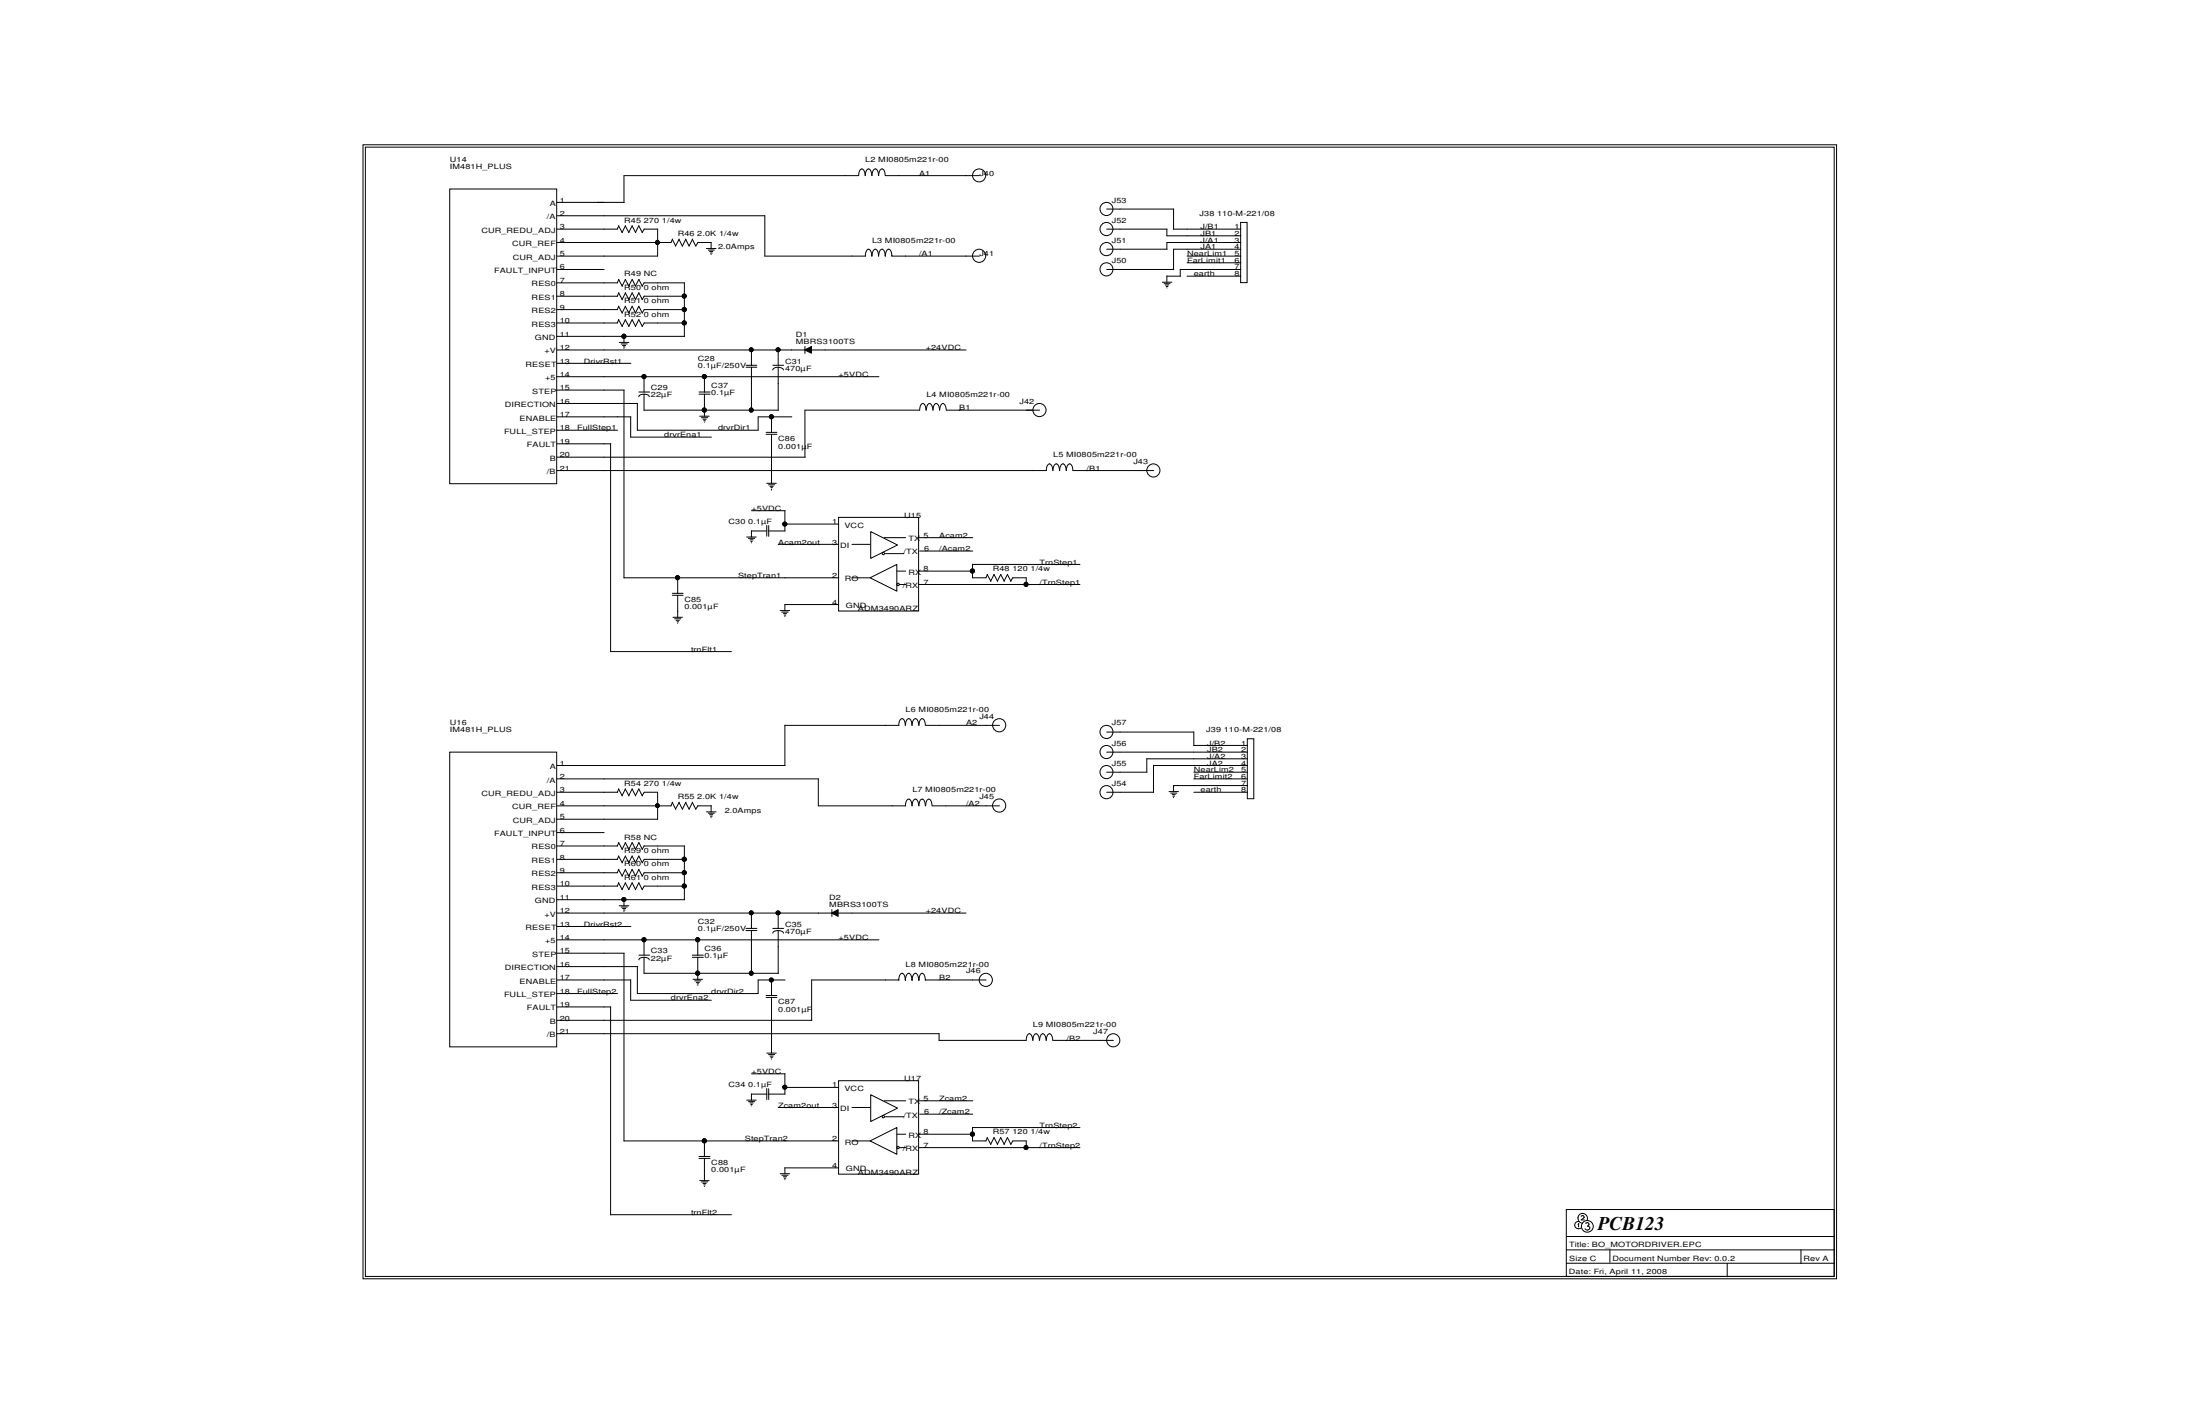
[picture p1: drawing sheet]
<svg xmlns="http://www.w3.org/2000/svg" width="432mm" height="279mm" viewBox="0 0 432 279" stroke-linecap="round" stroke-linejoin="round" font-family="sans-serif">
<g fill="none" stroke="#000" stroke-width=".2">
<path d="M71.2 28.4h289.3v222.5h-289.3zM71.7 28.9h288.3v221.5h-288.3zM88.3 37.1h21v57.8h-21zM109.3 39.7h13.2M169.8 34.5v-.1a1.17 1.17 0 0 0-.6-1.3 1.38 1.38 0 0 0-.7 1.4h-46v5.3M169.8 34.5v-.1a1.14 1.14 0 0 1 .7-1.3 1.42 1.42 0 0 1 .6 1.4M171.2 34.5v-.1a1.13 1.13 0 0 1 .6-1.3 1.44 1.44 0 0 1 .6 1.4M172.5 34.5v-.1a1.13 1.13 0 0 1 .6-1.3 1.44 1.44 0 0 1 .6 1.4M173.8 34.5h18.4M109.3 42.3h40.8v7.9h19.8M109.3 58.1h11.9M109.3 55.5h11.9"/>
<path d="M109.3 45h11.9M109.3 52.9h9.3M121.4 44.3l.7 1.3M121.4 57.4l.7 1.4M121.4 54.8l.7 1.4M121.5 44.3l-.3 .7M121.5 57.4l-.3 .7M121.5 54.8l-.3 .7M122.7 44.3l.7 1.3M122.7 57.4l.7 1.4M122.7 54.8l.7 1.4M122.8 44.3l-.7 1.3"/>
<path d="M122.8 57.4l-.7 1.4M122.8 54.8l-.7 1.3M123.4 58.8l.7-1.4 .7 1.4M123.4 56.1l.7-1.3 .7 1.4M124.1 44.3l.7 1.3M124.1 44.3l-.7 1.3M124.7 58.8l.7-1.4 .7 1.4M124.7 56.1l.7-1.3 .7 1.4M125.4 44.3l-.7 1.3M125.4 44.3l.7 1.3M126.4 45h2.7v5.2h-19.8M126.4 58.1h8"/>
<path d="M126.4 55.5h8M126.4 45l-.4 .6M126.4 58.1l-.4 .7M126.4 55.5l-.4 .6M132 46.9l.6 1.4M132 46.9l-.3 .7h-22.4M133.3 46.9l-.7 1.4M134.3 55.5v10.5M134.6 46.9l-.7 1.4-.6-1.4M135.9 46.9l.7 1.4 .4-.7M135.9 46.9l-.6 1.4-.7-1.4M136.9 47.6h2.7"/>
<path d="M138.6 48.8h1.9M139 49.1h1.2M139.3 49.4h.6M139.4 49.7h.4M139.6 47.6v1.2M139.6 49.9v.1M171.1 50.2a1.28 1.28 0 0 0-.6-1.3 1.47 1.47 0 0 0-.7 1.3M172.4 50.2a1.21 1.21 0 0 0-.6-1.3 1.47 1.47 0 0 0-.6 1.3M173.7 50.2a1.21 1.21 0 0 0-.6-1.3 1.47 1.47 0 0 0-.6 1.3M175 50.2a1.23 1.23 0 0 0-.6-1.3 1.47 1.47 0 0 0-.6 1.3M175.1 50.2h17.1M217.2 41h13.2"/>
<path d="M217.2 45h11.9M217.2 48.9h11.9M217.2 52.9h13.2M228.1 55.4h1.9M228.5 55.7h1.2M228.7 55.9h.7M228.9 56.2h.3M229 54.2h2.7M229 45v1.3h14.5M229 54.1v1.3M229 56.5h.1M230.3 41v4"/>
<path d="M230.3 45h13.2M231.6 52.9h11.9M231.6 52.8v1.4M233 50.2h10.5M233 54.2h10.5M233 51.6h10.5M243.5 43.6h1.3v11.9h-1.3zM243.5 47.6h-14.5v1.3M243.5 48.9h-13.2v4M109.3 66h25.1M109.3 68.7h48.7M109.3 73.9h63.2"/>
<path d="M109.3 79.2h15.8M109.3 76.5h13.2M109.3 60.7h11.9M109.3 63.4h11.9M109.3 71.3h14.5M121.4 60.1l.7 1.3M121.4 62.7l.7 1.4M121.5 60.1l-.3 .6M121.5 62.7l-.3 .7M121.5 67.2h1.9M121.9 67.5h1.2M122.2 67.8h.6"/>
<path d="M122.3 68.1h.4M122.5 66v1.2M122.5 68.3v.1M122.5 76.5v36.9M122.7 60.1l.7 1.3M122.7 62.7l.7 1.4M122.8 60.1l-.7 1.3M122.8 62.7l-.7 1.4M124.1 60.1l-.7 1.3M124.1 60.1l.7 1.3M124.1 62.7l-.7 1.4M124.1 62.7l.7 1.4"/>
<path d="M125.1 79.2v5.3M125.4 76.9h2.1M125.4 60.1l-.7 1.3M125.4 60.1l.7 1.3M125.4 62.7l-.7 1.4M125.4 62.7l.7 1.4M126.4 77.3a.86 .86 0 0 1 1 .5v.1M126.4 77.3a.86 .86 0 0 0-1 .5v.1M126.4 60.7h8M126.4 63.4h8M126.4 73.9v3.1M126.4 77.3v3.2"/>
<path d="M126.4 60.7l-.4 .7M126.4 63.4l-.4 .7M137.2 76.9h2.2M137.2 77.3h2.2M138.3 73.9v3.1M138.3 77.3v4.4M146.4 71.7h2.1M146.4 72.1h2.1M147.5 68.7v3M147.5 72.1v8.4M151.7 71.7h2.1M152.7 72.1a.98 .98 0 0 1 1.1 .5"/>
<path d="M152.7 72.1a.74 .74 0 0 0-1 .5M152.7 68.7v3M152.7 72.1v8.4M157.9 68.7l1.4-.7v1.3zM158 68v1.3M159.3 68.7h30.3M109.3 84.4h11.9M109.3 87.1h10.6M109.3 81.8h14.5M109.3 89.7h48.7M109.3 92.3h96.1M119.8 87.1v40.7h23.8"/>
<path d="M123.8 81.8v4h15.8M126.4 80.5h26.4M137.3 81.7h1.9M137.7 82h1.2M138 82.3h.6M138.1 82.5h.3M138.3 82.8h.1M150.4 84.8h2.1M150.4 85.2h2.1M150.5 94.8h1.9M150.8 95.1h1.3M151.1 95.4h.7"/>
<path d="M151.3 95.7h.3M151.4 96h.1M151.4 81.8v3M151.4 85.2v9.6M155.4 81.8h-6.6v2.6h-23.7M177.8 80.5h-19.8v9.2M177.8 80.5h2.7a1.15 1.15 0 0 1 .6-1.3 1.23 1.23 0 0 1 .6 1.3M181.8 80.5a1.15 1.15 0 0 1 .7-1.3 1.24 1.24 0 0 1 .6 1.3M183.1 80.5a1.15 1.15 0 0 1 .7-1.3 1.24 1.24 0 0 1 .6 1.3M184.4 80.5a1.2 1.2 0 0 1 .7-1.3 1.24 1.24 0 0 1 .6 1.3M185.8 80.5h18.2M205.4 92.3a1.17 1.17 0 0 1 .6-1.3 1.43 1.43 0 0 1 .6 1.3"/>
<path d="M206.7 92.3a1.14 1.14 0 0 1 .6-1.3 1.45 1.45 0 0 1 .6 1.3M208 92.3a1.14 1.14 0 0 1 .7-1.3 1.45 1.45 0 0 1 .6 1.3 1.15 1.15 0 0 1 .7-1.3 1.18 1.18 0 0 1 .6 1.3M210.6 92.3h15.8M122.5 113.4h42.1M132 116.4h2.1M132 116.8h2.1M133 113.4v3M133 116.8v4.3M146.6 105.4h1.8M146.9 105.6h1.2M147.2 105.9h.6M147.4 106.2h.3"/>
<path d="M147.5 104.1v1.3M147.5 106.5h.1M147.5 100.2h6.6v4h-3.2M147.5 104.2h3M150.5 103.1v2.1M150.9 103.1v2.1M152.7 106.8h11.9M153.1 119.8h1.9M154.1 102.8h10.5M164.6 101.5h15.7v18.4h-15.7zM164.6 118.6h-10.5v1.2M167.2 113.4h3.6"/>
<path d="M167.2 106.8h3.6M170.8 113.4l5.2-2.7v5.3zM170.9 104.3l5.2 2.6-5.2 2.7zM173.2 108.4l.4 .1-.1 .3h-.3zM173.5 105.5h4.3M173.8 108.6h3.6M176 112.1h1.8M176.1 114.5h.3v.3h-.3zM176.5 114.7h1.3M180.4 114.7h31.6M180.4 105.5h10.5M180.4 112.1h10.5"/>
<path d="M180.5 108.1h10.4M190.9 110.7v2.7h2.6l.3-.7M190.9 110.7h21.1M193.8 112.7l.7 1.3 .6-1.3 .7 1.3M195.7 114l.7-1.3 .7 1.3M197.1 114l.6-1.3 .7 1.3M198.4 114l.4-.6h2.6v1.3M132.1 121.1h1.8M132.4 121.4h1.2M132.7 121.7h.6M132.9 122h.3M133 122.3h.1"/>
<path d="M153.5 120.1h1.2M153.8 120.4h.6M153.9 120.7h.3M154.1 120.9v.1M88.3 147.6h21v57.8h-21zM109.3 152.8h51.4M109.3 155.4h11.9M121.4 154.8l.7 1.4M121.5 154.8l-.3 .6M122.7 154.8l.7 1.4M122.8 154.8l-.7 1.3M124.1 154.8l.7 1.4"/>
<path d="M124.1 154.8l-.7 1.3M125.4 154.8l-.7 1.3M125.4 154.8l.7 1.4M126.4 155.4h2.7v5.3h-19.8M126.4 155.4l-.4 .7M132 157.4l.6 1.4M132 157.4l-.3 .7h-22.4M133.3 157.4l.6 1.4M133.3 157.4l-.7 1.3M134.6 157.4l.7 1.4M134.6 157.4l-.7 1.3M135.9 157.4l.7 1.4"/>
<path d="M135.9 157.4l-.6 1.3M136.9 158.1h2.7M137 158.1l-.4 .6M138.6 159.3h1.9M139 159.6h1.2M139.3 159.9h.6M139.6 158.1v1.2M154.1 142.3v7.9h-44.8M154.1 142.3h22.3M160.6 152.8v5.3h17.2M176.4 142.3a1.11 1.11 0 0 1 .7-1.3 1.44 1.44 0 0 1 .6 1.3M177.7 142.3a1.1 1.1 0 0 1 .7-1.3 1.44 1.44 0 0 1 .6 1.3"/>
<path d="M177.7 158.1a1.07 1.07 0 0 1 .7-1.3 1.44 1.44 0 0 1 .6 1.3M179 142.3a1.1 1.1 0 0 1 .7-1.3 1.44 1.44 0 0 1 .6 1.3M179 158.1a1.07 1.07 0 0 1 .7-1.3 1.44 1.44 0 0 1 .6 1.3M180.4 142.3a1.08 1.08 0 0 1 .6-1.3 1.44 1.44 0 0 1 .6 1.3M180.4 158.1a1.05 1.05 0 0 1 .6-1.3 1.44 1.44 0 0 1 .6 1.3M181.7 158.1a1.06 1.06 0 0 1 .6-1.3 1.44 1.44 0 0 1 .6 1.3M181.7 142.3h14.5M183 158.1h13.2M217.2 143.6h17.1v2.7M217.2 147.6h27.7M217.2 151.5h7.9M217.2 155.4h9.2"/>
<path d="M225.1 148.8v2.7M225.1 148.9h19.8M226.4 150.2h18.5M226.4 150.2v5.2M229.4 155.3h1.9M229.8 155.6h1.2M230.1 155.9h.6M230.2 156.2h.3M230.3 156.5h.1M234.3 152.8h10.6M234.3 151.5h10.6M234.3 155.4h10.6"/>
<path d="M234.3 146.3h10.6M244.8 144.9h1.3v11.8h-1.3zM244.9 154.1h-14.6v1.2M109.3 176.5h25.1M109.3 179.2h54M109.3 168.6h11.9M109.3 171.2h11.9M109.3 173.9h11.9M109.3 166h11.9M109.3 163.4h9.3M121.4 168l.7 1.3M121.4 170.6l.7 1.3"/>
<path d="M121.4 173.2l.7 1.4M121.4 165.3l.7 1.4M121.5 167.9l-.3 .7M121.5 170.6l-.3 .6M121.5 173.2l-.3 .7M121.5 165.3l-.3 .7M121.5 177.7h1.9M121.9 178h1.2M122.2 178.3h.6M122.3 178.6h.4M122.5 176.5v1.2M122.5 178.8v.1"/>
<path d="M122.7 168l.7 1.3M122.7 170.6l.7 1.3M122.7 173.2l.7 1.4M122.7 165.3l.7 1.4M122.8 167.9l-.7 1.4M122.8 170.6l-.7 1.3M122.8 173.2l-.7 1.3M122.8 165.3l-.7 1.4M123.4 169.3l.7-1.3 .7 1.3M123.4 166.7l.7-1.4 .7 1.4M124.1 170.6l-.7 1.3M124.1 170.6l.7 1.3"/>
<path d="M124.1 173.2l-.7 1.3M124.1 173.2l.7 1.4M124.7 166.7l.7-1.4 .7 1.4M124.7 169.3l.7-1.4 .7 1.4M125.4 170.6l-.7 1.3M125.4 170.6l.7 1.3M125.4 173.2l-.7 1.3M125.4 173.2l.7 1.4M126.4 168.6h8M126.4 171.2h8M126.4 173.9h8M126.4 166h8"/>
<path d="M126.4 168.6l-.4 .7M126.4 171.2l-.4 .7M126.4 173.9l-.4 .6M126.4 165.9l-.4 .8M134.3 166v10.5M139.4 160.1h.4M139.6 160.4h.1M147.5 179.2v3M152.7 179.2v3M163.2 179.2l1.3-.7v1.3zM163.3 178.5v1.3M164.6 179.2h25"/>
<path d="M109.3 184.4h63.2M109.3 189.7h15.8M109.3 194.9h11.9M109.3 187h13.2M109.3 197.6h10.6M109.3 192.3h14.5M109.3 181.8h14.5M119.8 197.6v40.8M122.5 187v36.9M123.8 192.3v4h15.8M125.1 189.7v5.2h23.7v-2.6h5.3M125.4 187.4h2.1"/>
<path d="M126.4 187.8a.87 .87 0 0 1 1 .5M126.4 187.8a.87 .87 0 0 0-1 .5M126.4 191h26.4M126.4 184.4v3.1M126.4 187.8v3.2M135.9 187.4h2.1M135.9 187.8h2.1M136 192.2h1.9M136.4 192.4h1.2M136.7 192.7h.6M136.8 193h.3M136.9 184.4v3.1"/>
<path d="M136.9 187.8v4.4M136.9 193.3h.1M146.4 182.2h2.1M146.4 182.6h2.1M147.5 182.6v8.4M150.4 195.3h2.1M150.4 195.7h2.1M151.4 192.3v3.1M151.4 195.7v10.9M151.7 182.2h2.1M152.7 182.6a.89 .89 0 0 1 1.1 .5M152.7 182.6a.89 .89 0 0 0-1 .5"/>
<path d="M152.7 182.6v8.4M176.4 192.3a1.17 1.17 0 0 1 .7-1.3 1.24 1.24 0 0 1 .6 1.3M176.4 192.3h-17.1v7.9h-50M177.7 192.3a1.16 1.16 0 0 1 .7-1.3 1.26 1.26 0 0 1 .6 1.3M179 192.3a1.16 1.16 0 0 1 .7-1.3 1.26 1.26 0 0 1 .6 1.3M180.4 192.3a1.14 1.14 0 0 1 .6-1.3 1.26 1.26 0 0 1 .6 1.3M181.7 192.3h11.8M109.3 202.8h75v1.4M146.6 215.9h1.8M146.9 216.2h1.2M147.2 216.4h.6M147.4 216.7h.3"/>
<path d="M147.5 214.6v1.3M147.5 217h.1M147.5 210.7h6.6v4h-3.2M147.5 214.7h3M150.5 213.6v2.1M150.5 206.6h1.9M150.8 206.9h1.3M150.9 213.6v2.1M151.1 207.2h.7M151.3 207.5h.3M151.4 207.8h.1M152.7 217.3h11.9"/>
<path d="M154.1 213.4h10.5M164.6 212h15.7v18.4h-15.7zM167.2 217.3h3.6M170.9 214.8l5.2 2.6-5.2 2.6zM173.2 218.9h.3v.4h-.3zM173.5 216h4.3M173.8 219.1h3.6M180.4 216h10.5M180.5 218.6h10.4M184.3 204.1h17.1a1.12 1.12 0 0 1 .7-1.3 1.24 1.24 0 0 1 .6 1.3M202.7 204.1a1.12 1.12 0 0 1 .7-1.3 1.24 1.24 0 0 1 .6 1.3 1.17 1.17 0 0 1 .7-1.3 1.24 1.24 0 0 1 .6 1.3M205.4 204.1a1.17 1.17 0 0 1 .6-1.3 1.24 1.24 0 0 1 .6 1.3"/>
<path d="M206.7 204.1h11.8M119.8 238.3h23.8M122.5 223.9h42.1M137.2 226.9h2.2M137.2 227.3h2.2M137.3 231.6h1.9M137.7 231.9h1.2M138 232.2h.6M138.1 232.5h.3M138.3 223.9v3M138.3 227.3v4.3M138.3 232.7v.1"/>
<path d="M153.1 230.3h1.9M153.5 230.6h1.2M153.8 230.9h.6M153.9 231.2h.3M154.1 229.1v1.2M154.1 231.4v.1M154.1 229.2h10.5M167.2 223.9h3.6M170.8 223.9l5.2-2.7v5.3zM176 222.5h1.8M176.1 225h.3v.3h-.3zM176.5 225.2h1.3"/>
<path d="M180.4 225.2h31.6M180.4 222.5h10.5M190.9 221.2v2.7h2.6l.3-.7M190.9 221.2h21.1M195.1 223.2l-.6 1.3-.7-1.3M195.1 223.2l.7 1.3M196.4 223.2l.7 1.3M196.4 223.2l-.7 1.3M197.7 223.2l-.6 1.3M197.7 223.2l.7 1.3M198.4 224.5l.4-.6h2.6v1.3M307.4 237.3h52.6v13.1h-52.6z"/>
<path d="M309.7 238.9a.97 .97 0 0 0 .9 1.1M309.9 239.6a.74 .74 0 0 0-.8 1 .74 .74 0 0 0 1.2 .3M310.3 238.7l.4-.2 .2 .3M310.6 238.1a.99 .99 0 0 1 .9 1.3M310.6 238.1a.89 .89 0 0 0-.9 .9M310.9 238.8v.1M310.9 238.9l-.6 .5h.7M307.4 242.6h52.7M307.4 245.2h52.7M307.4 247.9h52.7M309.8 240.1v.6M309.9 240.1l-.2 .1"/>
<path d="M311.3 240l.4-.1 .2 .3M311.6 240.6l.4 .1a.47 .47 0 0 1-.3 .7 .47 .47 0 0 1-.6-.3M311.9 240.2l-.3 .3M316 245.2v2.5M339 247.9v2.6M353.5 245.2v2.7"/>
<circle cx="192.2" cy="34.4" r="1.28"/>
<circle cx="129" cy="47.6" r=".39"/>
<circle cx="134.3" cy="58.1" r=".4"/>
<circle cx="192.2" cy="50.2" r="1.29"/>
<circle cx="217.2" cy="48.9" r="1.29"/>
<circle cx="217.2" cy="52.8" r="1.28"/>
<circle cx="217.2" cy="44.9" r="1.28"/>
<circle cx="217.2" cy="41" r="1.28"/>
<circle cx="122.5" cy="66" r=".4"/>
<circle cx="126.4" cy="73.9" r=".39"/>
<circle cx="134.3" cy="60.7" r=".41"/>
<circle cx="134.3" cy="63.4" r=".4"/>
<circle cx="138.2" cy="73.9" r=".4"/>
<circle cx="147.4" cy="68.6" r=".38"/>
<circle cx="152.7" cy="68.6" r=".4"/>
<circle cx="138.2" cy="80.5" r=".41"/>
<circle cx="147.4" cy="80.5" r=".39"/>
<circle cx="151.4" cy="81.8" r=".4"/>
<circle cx="204" cy="80.5" r="1.3"/>
<circle cx="226.4" cy="92.3" r="1.29"/>
<circle cx="133" cy="113.3" r=".41"/>
<circle cx="154" cy="102.8" r=".4"/>
<circle cx="190.9" cy="112" r=".41"/>
<circle cx="201.4" cy="114.7" r=".39"/>
<circle cx="129" cy="158.1" r=".38"/>
<circle cx="196.1" cy="158.1" r="1.29"/>
<circle cx="196.1" cy="142.3" r="1.29"/>
<circle cx="217.2" cy="155.4" r="1.29"/>
<circle cx="217.2" cy="143.6" r="1.28"/>
<circle cx="217.2" cy="151.5" r="1.28"/>
<circle cx="217.2" cy="147.5" r="1.28"/>
<circle cx="122.5" cy="176.5" r=".39"/>
<circle cx="134.3" cy="168.6" r=".41"/>
<circle cx="134.3" cy="173.8" r=".4"/>
<circle cx="134.3" cy="171.2" r=".4"/>
<circle cx="147.4" cy="179.1" r=".38"/>
<circle cx="152.7" cy="179.1" r=".4"/>
<circle cx="126.4" cy="184.4" r=".4"/>
<circle cx="136.9" cy="184.4" r=".41"/>
<circle cx="136.9" cy="190.9" r=".4"/>
<circle cx="147.4" cy="190.9" r=".39"/>
<circle cx="151.4" cy="192.3" r=".4"/>
<circle cx="193.5" cy="192.3" r="1.29"/>
<circle cx="154" cy="213.3" r=".4"/>
<circle cx="218.5" cy="204.1" r="1.3"/>
<circle cx="138.2" cy="223.8" r=".41"/>
<circle cx="190.9" cy="222.5" r=".41"/>
<circle cx="201.4" cy="225.2" r=".39"/>
<circle cx="311.6" cy="240.6" r="1.16"/>
</g>
<g fill="#000">
<path d="M157.9 68.7l1.4-.7v1.3zM163.2 179.2l1.3-.7v1.3z"/>
<circle cx="129" cy="47.6" r=".39"/>
<circle cx="134.3" cy="58.1" r=".4"/>
<circle cx="122.5" cy="66" r=".4"/>
<circle cx="126.4" cy="73.9" r=".39"/>
<circle cx="134.3" cy="60.7" r=".41"/>
<circle cx="134.3" cy="63.4" r=".4"/>
<circle cx="138.2" cy="73.9" r=".4"/>
<circle cx="147.4" cy="68.6" r=".38"/>
<circle cx="152.7" cy="68.6" r=".4"/>
<circle cx="138.2" cy="80.5" r=".41"/>
<circle cx="147.4" cy="80.5" r=".39"/>
<circle cx="151.4" cy="81.8" r=".4"/>
<circle cx="133" cy="113.3" r=".41"/>
<circle cx="154" cy="102.8" r=".4"/>
<circle cx="190.9" cy="112" r=".41"/>
<circle cx="201.4" cy="114.7" r=".39"/>
<circle cx="129" cy="158.1" r=".38"/>
<circle cx="122.5" cy="176.5" r=".39"/>
<circle cx="134.3" cy="168.6" r=".41"/>
<circle cx="134.3" cy="173.8" r=".4"/>
<circle cx="134.3" cy="171.2" r=".4"/>
<circle cx="147.4" cy="179.1" r=".38"/>
<circle cx="152.7" cy="179.1" r=".4"/>
<circle cx="126.4" cy="184.4" r=".4"/>
<circle cx="136.9" cy="184.4" r=".41"/>
<circle cx="136.9" cy="190.9" r=".4"/>
<circle cx="147.4" cy="190.9" r=".39"/>
<circle cx="151.4" cy="192.3" r=".4"/>
<circle cx="154" cy="213.3" r=".4"/>
<circle cx="138.2" cy="223.8" r=".41"/>
<circle cx="190.9" cy="222.5" r=".41"/>
<circle cx="201.4" cy="225.2" r=".39"/>
</g>
<text font-size="3.8" x="313.6" y="241.3">PCB123</text>
<g font-size="1.4">
<text x="88.3" y="31.8">U14</text>
<text x="88.3" y="33.1">IM481H_PLUS</text>
<text x="169.8" y="31.8">L2 MI0805m221r-00</text>
<text x="180.4" y="34.5">A1</text>
<text x="192.2" y="34.5">J40</text>
<text x="107.9" y="40.4">A</text>
<text x="109.9" y="39.8">1</text>
<text x="218.2" y="39.8">J53</text>
<text x="94.5" y="45.7">CUR_REDU_ADJ</text>
<text x="107.4" y="43">/A</text>
<text x="109.9" y="42.4">2</text>
<text x="109.9" y="45">3</text>
<text x="109.9" y="47.6">4</text>
<text x="122.5" y="43.7">R45 270 1/4w</text>
<text x="133" y="46.3">R46 2.0K 1/4w</text>
<text x="171.2" y="47.6">L3 MI0805m221r-00</text>
<text x="218.2" y="47.6">J51</text>
<text x="218.2" y="43.7">J52</text>
<text x="235.5" y="42.4">J38 110-M-221/08</text>
<text x="235.6" y="47.6">J/A1</text>
<text x="235.6" y="46.3">JB1</text>
<text x="235.6" y="45">J/B1</text>
<text x="242.3" y="45">1</text>
<text x="242.3" y="46.3">2</text>
<text x="242.3" y="47.6">3</text>
<text x="97" y="53.6">FAULT_INPUT</text>
<text x="100.5" y="48.3">CUR_REF</text>
<text x="100.7" y="50.9">CUR_ADJ</text>
<text x="109.9" y="50.2">5</text>
<text x="109.9" y="52.9">6</text>
<text x="140.9" y="48.9">2.0Amps</text>
<text x="180.4" y="50.2">/A1</text>
<text x="192.2" y="50.2">J41</text>
<text x="218.2" y="51.6">J50</text>
<text x="233" y="50.2">NearLim1</text>
<text x="233" y="51.6">FarLimit1</text>
<text x="235.6" y="48.9">JA1</text>
<text x="242.3" y="48.9">4</text>
<text x="242.3" y="50.2">5</text>
<text x="242.3" y="51.6">6</text>
<text x="242.3" y="52.9">7</text>
<text x="104.4" y="56.2">RES0</text>
<text x="104.4" y="58.8">RES1</text>
<text x="109.9" y="55.5">7</text>
<text x="109.9" y="58.2">8</text>
<text x="122.5" y="56.9">R50 0 ohm</text>
<text x="122.5" y="59.5">R51 0 ohm</text>
<text x="122.5" y="54.2">R49 NC</text>
<text x="234.3" y="54.2">earth</text>
<text x="242.3" y="54.2">8</text>
<text x="104.4" y="61.4">RES2</text>
<text x="104.4" y="64.1">RES3</text>
<text x="109.9" y="60.8">9</text>
<text x="109.9" y="63.4">10</text>
<text x="122.5" y="62.1">R52 0 ohm</text>
<text x="103.2" y="72">RESET</text>
<text x="105" y="66.7">GND</text>
<text x="106.8" y="69.3">+V</text>
<text x="109.9" y="66">11</text>
<text x="109.9" y="68.7">12</text>
<text x="109.9" y="71.3">13</text>
<text x="114.6" y="71.3">DrivrRst1</text>
<text x="137" y="70.8">C28</text>
<text x="154.1" y="71.3">C31</text>
<text x="156.2" y="66">D1</text>
<text x="156.2" y="67.5">MBRS3100TS</text>
<text x="181.7" y="68.7">+24VDC</text>
<text x="104.5" y="77.2">STEP</text>
<text x="107" y="74.6">+5</text>
<text x="109.9" y="74">14</text>
<text x="109.9" y="76.6">15</text>
<text x="127.8" y="76.6">C29</text>
<text x="127.8" y="78">22µF</text>
<text x="137" y="72.2">0.1µF/250V</text>
<text x="139.6" y="76">C37</text>
<text x="139.6" y="77.5">0.1µF</text>
<text x="154.1" y="72.7">470µF</text>
<text x="164.6" y="74">+5VDC</text>
<text x="181.8" y="77.9">L4 MI0805m221r-00</text>
<text x="99.1" y="79.8">DIRECTION</text>
<text x="102" y="82.5">ENABLE</text>
<text x="109.9" y="79.2">16</text>
<text x="109.9" y="81.8">17</text>
<text x="188.3" y="80.5">B1</text>
<text x="200.1" y="79.2">J42</text>
<text x="98.9" y="85.1">FULL_STEP</text>
<text x="103.4" y="87.8">FAULT</text>
<text x="109.9" y="84.5">18</text>
<text x="109.9" y="87.1">19</text>
<text x="109.9" y="89.7">20</text>
<text x="113.3" y="84.5">FullStep1</text>
<text x="130.4" y="85.8">drvrEna1</text>
<text x="140.9" y="84.5">drvrDir1</text>
<text x="152.7" y="86.6">C86</text>
<text x="152.7" y="88">0.001µF</text>
<text x="206.7" y="89.7">L5 MI0805m221r-00</text>
<text x="107.4" y="93">/B</text>
<text x="107.9" y="90.4">B</text>
<text x="109.9" y="92.4">21</text>
<text x="213.3" y="92.4">/B1</text>
<text x="222.5" y="91.1">J43</text>
<text x="147.5" y="100.2">+5VDC</text>
<text x="177.5" y="101.6">U15</text>
<text x="143" y="102.9">C30 0.1µF</text>
<text x="152.7" y="106.8">Acam2out</text>
<text x="163.4" y="106.8">3</text>
<text x="163.4" y="102.9">1</text>
<text x="164.9" y="107.5">DI</text>
<text x="165.7" y="103.5">VCC</text>
<text x="178.3" y="106.2">TX</text>
<text x="181.3" y="105.5">5</text>
<text x="184.3" y="105.5">Acam2</text>
<text x="144.9" y="113.4">StepTran1</text>
<text x="163.4" y="113.4">2</text>
<text x="177.3" y="108.8">/TX</text>
<text x="178.3" y="112.7">RX</text>
<text x="181.3" y="112.1">8</text>
<text x="181.4" y="108.2">6</text>
<text x="184.3" y="108.2">/Acam2</text>
<text x="194.9" y="112.1">R48 120 1/4w</text>
<text x="204" y="110.8">TrnStep1</text>
<text x="134.3" y="118.2">C85</text>
<text x="134.3" y="119.5">0.001µF</text>
<text x="163.4" y="118.7">4</text>
<text x="165.8" y="114">RO</text>
<text x="166" y="119.3">GND</text>
<text x="168.4" y="120">ADM3490ARZ</text>
<text x="177.2" y="115.4">/RX</text>
<text x="181.3" y="114.7">7</text>
<text x="204" y="114.7">/TrnStep1</text>
<text x="135.6" y="127.9">trnFlt1</text>
<text x="88.3" y="142.3">U16</text>
<text x="88.3" y="143.7">IM481H_PLUS</text>
<text x="177.8" y="139.7">L6 MI0805m221r-00</text>
<text x="189.6" y="142.3">A2</text>
<text x="192.2" y="141">J44</text>
<text x="218.2" y="142.3">J57</text>
<text x="236.8" y="143.7">J39 110-M-221/08</text>
<text x="218.2" y="146.3">J56</text>
<text x="236.9" y="148.9">J/A2</text>
<text x="236.9" y="147.6">JB2</text>
<text x="236.9" y="146.3">J/B2</text>
<text x="243.6" y="146.3">1</text>
<text x="243.6" y="147.6">2</text>
<text x="243.6" y="148.9">3</text>
<text x="107.4" y="153.5">/A</text>
<text x="107.9" y="150.9">A</text>
<text x="109.9" y="150.2">1</text>
<text x="109.9" y="152.9">2</text>
<text x="109.9" y="155.5">3</text>
<text x="122.5" y="154.2">R54 270 1/4w</text>
<text x="179.1" y="155.5">L7 MI0805m221r-00</text>
<text x="218.2" y="154.2">J54</text>
<text x="218.2" y="150.2">J55</text>
<text x="234.3" y="151.6">NearLim2</text>
<text x="234.3" y="152.9">FarLimit2</text>
<text x="235.6" y="155.5">earth</text>
<text x="236.9" y="150.2">JA2</text>
<text x="243.6" y="150.2">4</text>
<text x="243.6" y="151.6">5</text>
<text x="243.6" y="152.9">6</text>
<text x="243.6" y="154.2">7</text>
<text x="243.6" y="155.5">8</text>
<text x="94.5" y="156.2">CUR_REDU_ADJ</text>
<text x="100.5" y="158.8">CUR_REF</text>
<text x="100.7" y="161.4">CUR_ADJ</text>
<text x="109.9" y="158.1">4</text>
<text x="109.9" y="160.8">5</text>
<text x="133" y="156.8">R55 2.0K 1/4w</text>
<text x="142.2" y="159.4">2.0Amps</text>
<text x="189.6" y="158.1">/A2</text>
<text x="192.2" y="156.8">J45</text>
<text x="97" y="164">FAULT_INPUT</text>
<text x="104.4" y="166.7">RES0</text>
<text x="109.9" y="163.4">6</text>
<text x="109.9" y="166">7</text>
<text x="122.5" y="167.3">R59 0 ohm</text>
<text x="122.5" y="164.7">R58 NC</text>
<text x="104.4" y="169.3">RES1</text>
<text x="104.4" y="172">RES2</text>
<text x="109.9" y="168.7">8</text>
<text x="109.9" y="171.3">9</text>
<text x="109.9" y="173.9">10</text>
<text x="122.5" y="170">R60 0 ohm</text>
<text x="122.5" y="172.6">R61 0 ohm</text>
<text x="104.4" y="174.6">RES3</text>
<text x="105" y="177.2">GND</text>
<text x="106.8" y="179.8">+V</text>
<text x="109.9" y="176.5">11</text>
<text x="109.9" y="179.2">12</text>
<text x="162.8" y="176.5">D2</text>
<text x="162.8" y="178">MBRS3100TS</text>
<text x="181.7" y="179.2">+24VDC</text>
<text x="103.2" y="182.5">RESET</text>
<text x="107" y="185.1">+5</text>
<text x="109.9" y="181.8">13</text>
<text x="109.9" y="184.4">14</text>
<text x="114.6" y="181.8">DrivrRst2</text>
<text x="137" y="181.3">C32</text>
<text x="137" y="182.7">0.1µF/250V</text>
<text x="154.1" y="181.8">C35</text>
<text x="154.1" y="183.2">470µF</text>
<text x="164.6" y="184.4">+5VDC</text>
<text x="99.1" y="190.4">DIRECTION</text>
<text x="104.5" y="187.7">STEP</text>
<text x="109.9" y="187.1">15</text>
<text x="109.9" y="189.7">16</text>
<text x="127.8" y="187.1">C33</text>
<text x="127.8" y="188.5">22µF</text>
<text x="138.3" y="186.6">C36</text>
<text x="138.3" y="188">0.1µF</text>
<text x="177.8" y="189.7">L8 MI0805m221r-00</text>
<text x="189.6" y="191">J46</text>
<text x="98.9" y="195.6">FULL_STEP</text>
<text x="102" y="193">ENABLE</text>
<text x="109.9" y="192.3">17</text>
<text x="109.9" y="194.9">18</text>
<text x="109.9" y="197.6">19</text>
<text x="113.3" y="194.9">FullStep2</text>
<text x="131.7" y="196.3">drvrEna2</text>
<text x="139.6" y="194.9">drvrDir2</text>
<text x="152.7" y="197.1">C87</text>
<text x="184.3" y="192.3">B2</text>
<text x="103.4" y="198.2">FAULT</text>
<text x="107.4" y="203.5">/B</text>
<text x="107.9" y="200.9">B</text>
<text x="109.9" y="200.2">20</text>
<text x="109.9" y="202.9">21</text>
<text x="152.7" y="198.5">0.001µF</text>
<text x="202.7" y="201.5">L9 MI0805m221r-00</text>
<text x="214.6" y="202.9">J47</text>
<text x="209.3" y="204.2">/B2</text>
<text x="143" y="213.4">C34 0.1µF</text>
<text x="147.5" y="210.7">+5VDC</text>
<text x="163.4" y="213.4">1</text>
<text x="165.7" y="214">VCC</text>
<text x="177.5" y="212">U17</text>
<text x="152.7" y="217.3">Zcam2out</text>
<text x="163.4" y="217.3">3</text>
<text x="164.9" y="218">DI</text>
<text x="177.3" y="219.3">/TX</text>
<text x="178.3" y="216.7">TX</text>
<text x="181.3" y="216">5</text>
<text x="181.4" y="218.7">6</text>
<text x="184.3" y="216">Zcam2</text>
<text x="184.3" y="218.7">/Zcam2</text>
<text x="204" y="221.3">TrnStep2</text>
<text x="146.2" y="223.9">StepTran2</text>
<text x="163.4" y="223.9">2</text>
<text x="165.8" y="224.6">RO</text>
<text x="177.2" y="225.9">/RX</text>
<text x="178.3" y="223.3">RX</text>
<text x="181.3" y="225.2">7</text>
<text x="181.3" y="222.6">8</text>
<text x="194.9" y="222.6">R57 120 1/4w</text>
<text x="204" y="225.2">/TrnStep2</text>
<text x="139.6" y="228.6">C88</text>
<text x="139.6" y="230">0.001µF</text>
<text x="163.4" y="229.2">4</text>
<text x="166" y="229.8">GND</text>
<text x="168.4" y="230.5">ADM3490ARZ</text>
<text x="135.6" y="238.4">trnFlt2</text>
<text x="308" y="244.7">Title: BO_MOTORDRIVER.EPC</text>
<text x="307.9" y="250">Date: Fri, April 11, 2008</text>
<text x="308" y="247.4">Size C</text>
<text x="316.5" y="247.4">Document Number Rev: 0.0.2</text>
<text x="354" y="247.4">Rev A</text>
</g>
</svg>
